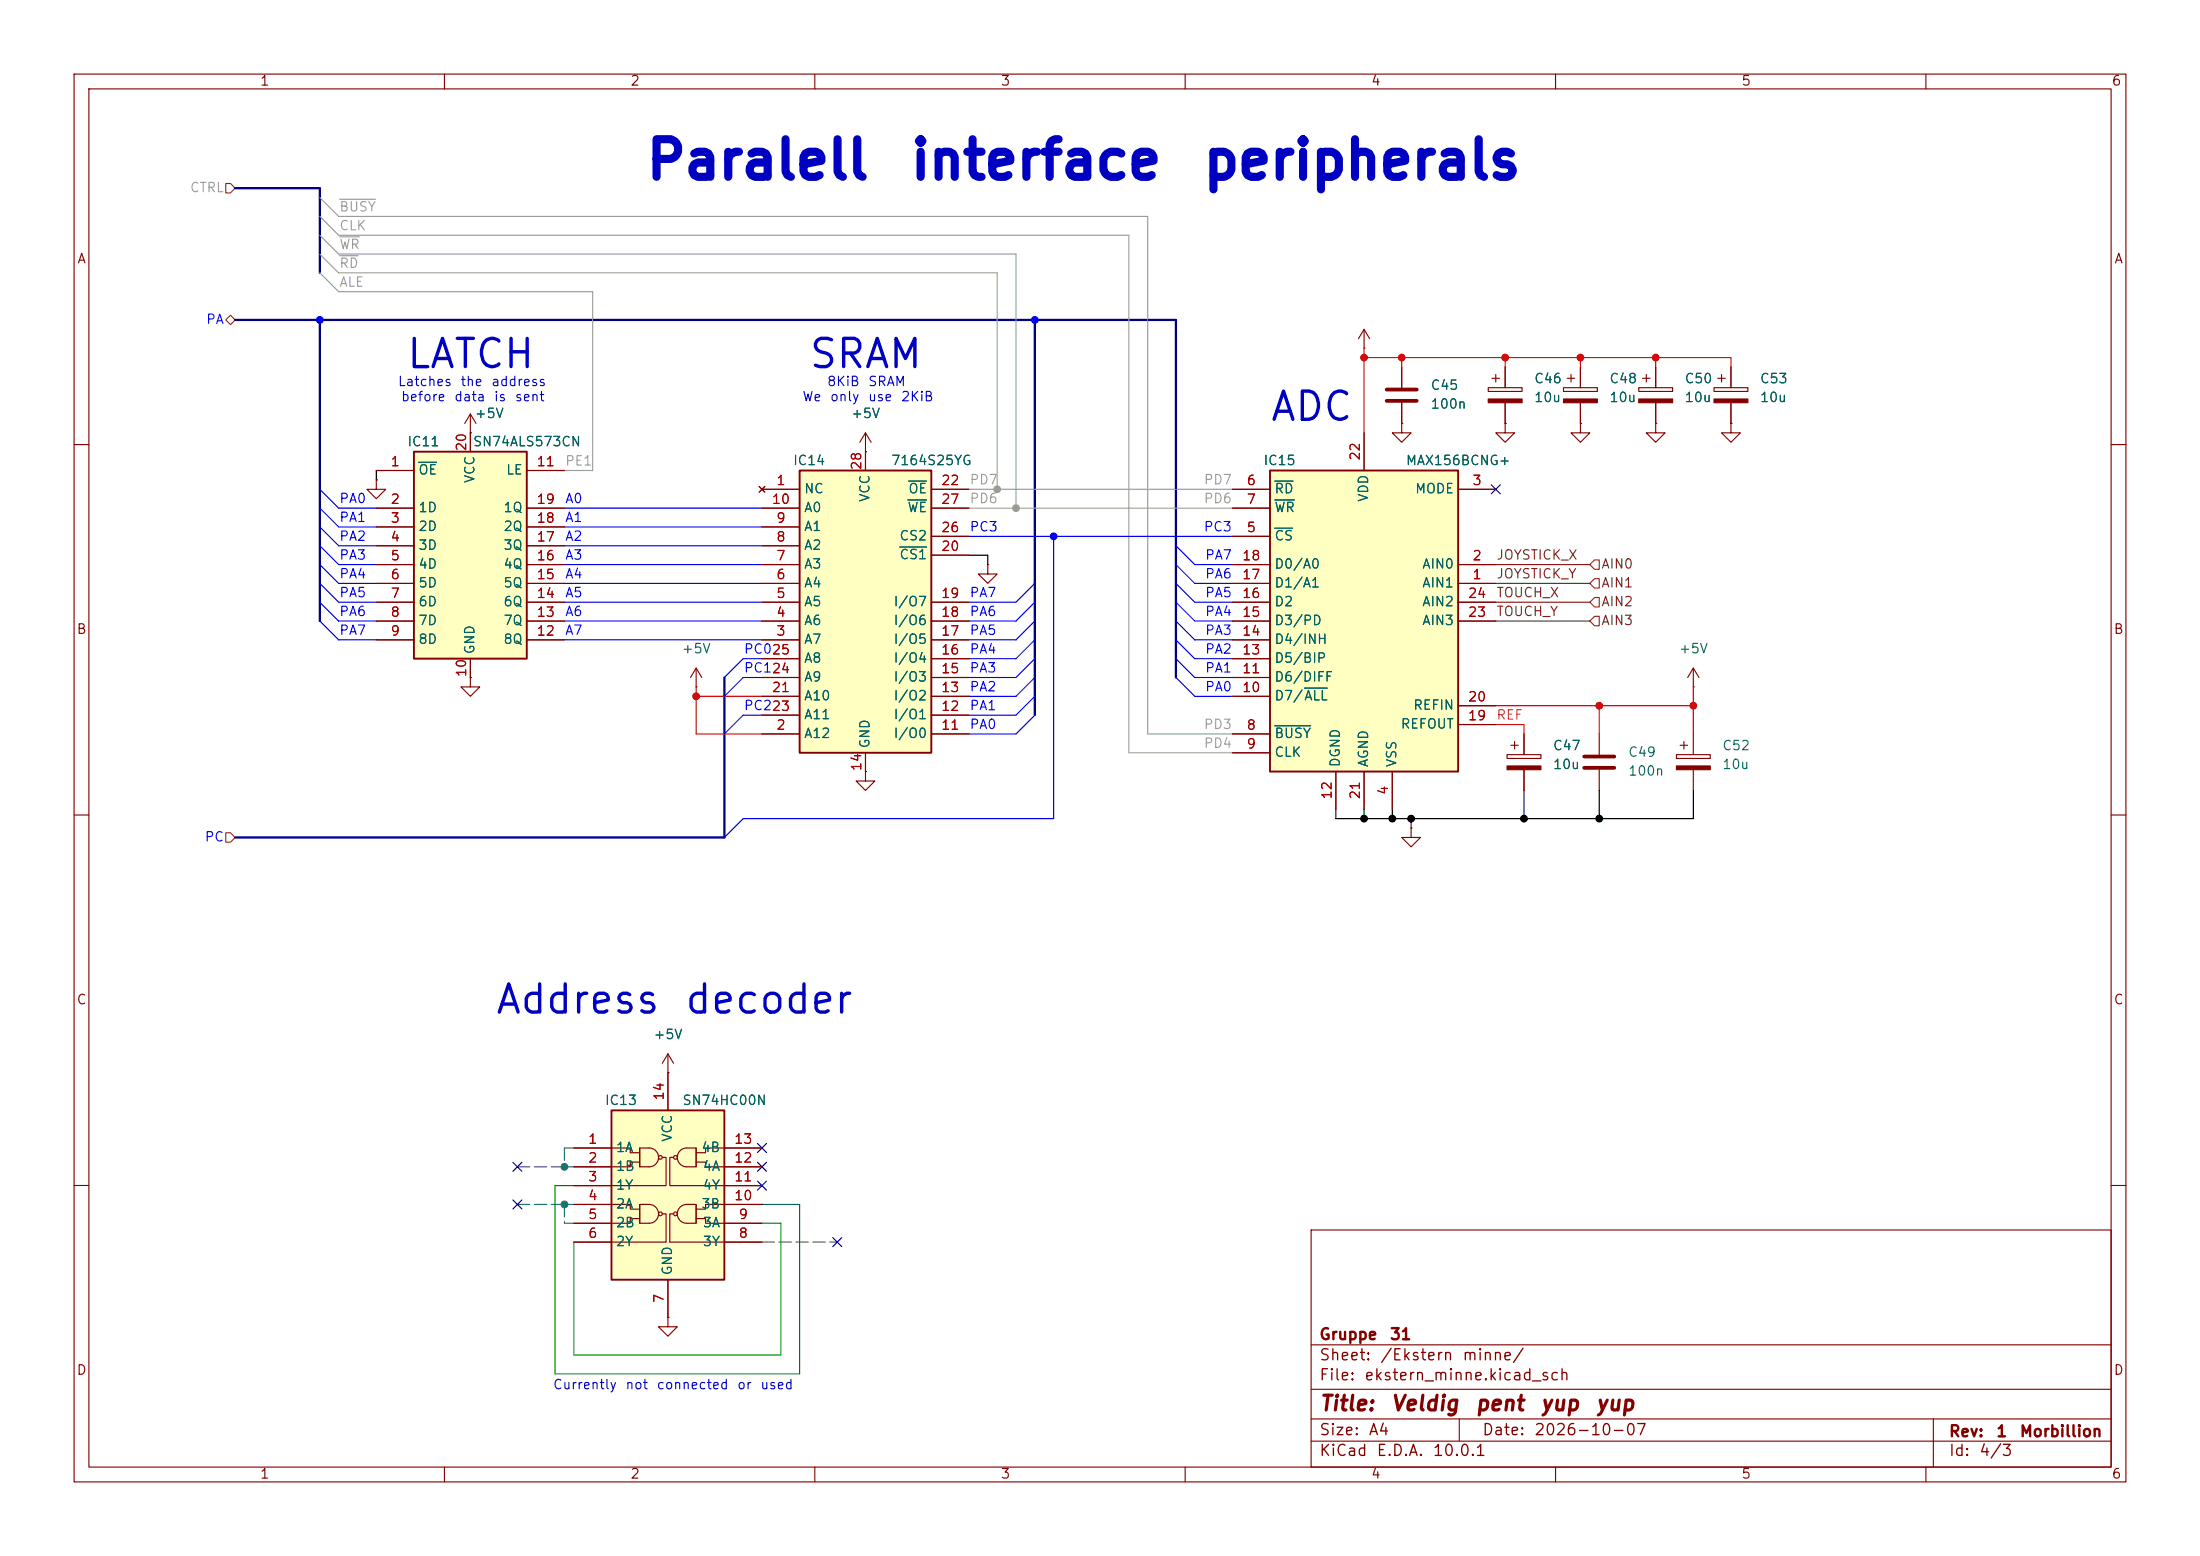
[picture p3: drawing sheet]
<svg xmlns="http://www.w3.org/2000/svg" width="297mm" height="210mm" viewBox="0 0 297 210" stroke-linecap="round" stroke-linejoin="round" font-family="sans-serif">
<g fill="none" stroke="#840000" stroke-width=".15">
<path d="M10 10h277v190h-277zM12 12h273v186h-273zM60 10v2M110 10v2M160 10v2M210 10v2M260 10v2M200.9 52.3h4.6v.5h-4.6zM201.4 51.1h1M201.9 50.5v1.1M203.2 49.5v2.8M203.2 54.4v2.8"/>
<path d="M223.5 57.2v1.2h1.3l-1.3 1.3-1.3-1.3h1.3M223.5 57.2h.1M231.4 52.3h4.6v.5h-4.6zM231.9 51.1h1M232.4 50.5v1.1M233.7 49.5v2.8M233.7 54.4v2.8M10 60h2M285 60h2M10 110h2M285 110h2M10 160h2"/>
<path d="M90.2 177.8v1.3h1.2l-1.2 1.2-1.3-1.2h1.3M90.2 177.8h.1M177 166h108v32h-108zM285 160h2M60 198v2M110 198v2M160 198v2M177 194.5h108M177 191.5h108M177 187.5h108M177 181.5h108M197 191.5v3"/>
<path d="M210 198v2M260 198v2M261 191.5v6.5"/>
</g>
<g fill="#840000" stroke="#840000" stroke-width=".15">
<path d="M231.4 53.8h4.6v.6h-4.6z"/>
<path d="M200.9 53.8h4.6v.6h-4.6z"/>
</g>
<path d="M82.5 149.9h15.3v22.8h-15.3z" fill="#ffffc2"/>
<g fill="none" stroke="#840000" stroke-width=".15">
<path d="M77.5 154.9h7.6v.7h1.3M86.4 156.8h-1.3v.7h-7.6M86.4 154.9h1.2a1.27 1.27 0 0 1 1.3 1.3 1.27 1.27 0 0 1-1.3 1.3h-1.2zM86.4 154.9v2.6M89.4 156.2h.5v3.8h-12.4M90.2 144.8v5.1M90.9 156.2h-.5v3.8h12.5M91.8 155.3l.7-.3 1.5-.1v2.6h-1.3a1.27 1.27 0 0 1-1.2-.8 1.27 1.27 0 0 1 .3-1.4zM94 156.8h1.2v.7h7.7M94 154.9v2.6M102.9 154.9h-7.7v.7h-1.2M77.5 162.6h7.6v.6h1.3"/>
<path d="M86.4 164.5h-1.3v.6h-7.6M86.4 162.6h1.2a1.27 1.27 0 0 1 1.3 1.2 1.27 1.27 0 0 1-1.3 1.3h-1.2zM86.4 162.6v2.5M89.4 163.8h.5v3.8h-12.4M90.2 172.7v5.1M90.9 163.8h-.5v3.8h12.5M91.8 162.9l.7-.3h1.5v2.5h-1.3a1.27 1.27 0 0 1-1.2-.8 1.27 1.27 0 0 1 .3-1.4zM94 164.5h1.2v.6h7.7M94 162.6v2.5M102.9 162.6h-7.7v.6h-1.2"/>
<circle cx="89.2" cy="156.2" r=".25"/>
<circle cx="91.2" cy="156.2" r=".25"/>
<circle cx="89.2" cy="163.8" r=".25"/>
<circle cx="91.2" cy="163.8" r=".25"/>
</g>
<path d="M82.5 149.9h15.3v22.8h-15.3z" fill="none" stroke="#840000" stroke-width=".25"/>
<path d="M107.9 63.5h17.8v38.1h-17.8z" fill="#ffffc2"/>
<path d="M107.9 63.5h17.8v38.1h-17.8z" fill="none" stroke="#840000" stroke-width=".25"/>
<g fill="none" stroke="#840000" stroke-width=".15">
<path d="M63.5 58.4h.1M63.5 55.9l-.8 1.3M63.5 55.9l.8 1.3M63.5 55.9v2.5M116.8 58.4v5.1M116.8 58.4l-.7 1.3M116.8 58.4l.8 1.3M184.1 47h.1M184.1 44.5l-.7 1.2M184.1 44.5l.8 1.2M184.1 44.5v2.5M189.2 57.2v1.2h1.3l-1.3 1.3-1.2-1.3h1.2"/>
<path d="M189.2 57.2h.1M189.2 49.5v2.8M189.2 54.4v2.8M203.2 57.2v1.2h1.3l-1.3 1.3-1.3-1.3h1.3M203.2 57.2h.1M211.1 52.3h4.5v.5h-4.5zM211.6 51.1h1M212.1 50.5v1.1M213.4 57.2v1.2h1.2l-1.2 1.3-1.3-1.3h1.3M213.4 57.2h.1M213.4 49.5v2.8M213.4 54.4v2.8"/>
<path d="M221.2 52.3h4.6v.5h-4.6zM221.7 51.1h1.1M222.2 50.5v1.1M223.5 49.5v2.8M223.5 54.4v2.8M233.7 57.2v1.2h1.2l-1.2 1.3-1.3-1.3h1.3M233.7 57.2h.1M50.8 64.8v1.2h1.3l-1.3 1.3-1.3-1.3h1.3M50.8 64.8h.1M102.5 65.7l.8 .7M102.9 66h5M102.9 78.7h5"/>
<path d="M102.9 76.2h5M102.9 73.7h5M102.9 71.1h5M102.9 68.6h5M103.3 65.7l-.8 .7M116.8 61h.1M125.7 66h5.1M125.7 68.6h5.1M125.7 74.9h5.1M125.7 72.4h5.1M133.3 76.2v1.3h1.3l-1.3 1.2-1.2-1.2h1.2M133.3 76.2h.1"/>
<path d="M63.5 91.4v1.3h1.3l-1.3 1.3-1.3-1.3h1.3M63.5 91.4h.1M94 92.7h.1M94 90.2l-.8 1.2M94 90.2l.7 1.2M94 90.2v2.5M102.9 99.1h5M102.9 86.4h5M102.9 83.8h5M102.9 81.3h5M102.9 96.5h5M102.9 94h5"/>
<path d="M102.9 91.4h5M102.9 88.9h5M125.7 99.1h5.1M125.7 86.4h5.1M125.7 83.8h5.1M125.7 81.3h5.1M125.7 96.5h5.1M125.7 94h5.1M125.7 91.4h5.1M125.7 88.9h5.1M205.7 99.1v2.8M215.9 99.1v2.8"/>
<path d="M228.6 92.7h.1M228.6 90.2v2.5M228.6 99.1v2.8M228.6 90.2l-.8 1.2M228.6 90.2l.8 1.2M116.8 104.1v1.3h1.3l-1.3 1.3-1.2-1.3h1.2M116.8 104.1h.1M116.8 101.6v2.5M190.5 111.8v1.2h1.3l-1.3 1.3-1.3-1.3h1.3M190.5 111.8h.1M203.5 101.9h4.5v.5h-4.5zM204 100.6h1"/>
<path d="M204.5 100.1v1M205.7 103.9v2.8M215.9 103.9v2.8M226.3 101.9h4.6v.5h-4.6zM226.8 100.6h1M227.3 100.1v1M228.6 103.9v2.8M90.2 144.8h.1M90.2 142.2l-.8 1.3M90.2 142.2l.7 1.3M90.2 142.2v2.6"/>
</g>
<path d="M121.5 73.8h3.6M122.5 67.5h2.6M122.7 64.9h2.4" fill="none" stroke="#006464" stroke-width=".15"/>
<path d="M187.2 52.6h4.1M187.2 54.1h4.1M213.9 102.1h4M213.9 103.6h4" fill="none" stroke="#840000" stroke-width=".51"/>
<g fill="#840000" stroke="#840000" stroke-width=".15">
<path d="M226.3 103.4h4.6v.5h-4.6z"/>
<path d="M211.1 53.8h4.5v.6h-4.5z"/>
<path d="M221.2 53.8h4.6v.6h-4.6z"/>
<path d="M203.5 103.4h4.5v.5h-4.5z"/>
</g>
<path d="M171.4 63.5h25.4v40.6h-25.4z" fill="#ffffc2"/>
<path d="M171.4 63.5h25.4v40.6h-25.4z" fill="none" stroke="#840000" stroke-width=".25"/>
<g fill="none" stroke="#840000" stroke-width=".15">
<path d="M184.1 58.4v5.1M166.4 78.7h5M166.4 76.2h5M166.4 66h5M166.4 72.4h5M166.4 68.6h5M196.8 78.7h5.1M196.8 76.2h5.1M196.8 66h5.1M166.4 99.1h5M166.4 94h5M166.4 91.4h5"/>
<path d="M166.4 88.9h5M166.4 86.4h5M166.4 83.8h5M166.4 81.3h5M196.8 83.8h5.1M196.8 81.3h5.1M196.8 97.8h5.1M196.8 95.3h5.1M166.4 101.6h5M180.3 104.1v5.1M184.1 104.1v5.1M188 104.1v5.1"/>
</g>
<path d="M172.1 71.3h2.4M172.1 64.9h2.5M172.1 67.5h2.7M172.1 98h4.8M176.1 92.9h3.1" fill="none" stroke="#006464" stroke-width=".15"/>
<path d="M55.9 61h15.2v27.9h-15.2z" fill="#ffffc2"/>
<path d="M55.9 61h15.2v27.9h-15.2z" fill="none" stroke="#840000" stroke-width=".25"/>
<g fill="none" stroke="#840000" stroke-width=".15">
<path d="M63.5 58.4h.1M63.5 58.4v2.6M184.1 58.4v5.1M189.2 57.2h.1M189.2 49.5v2.8M189.2 54.4v2.8M203.2 57.2h.1M203.2 49.5v2.8M203.2 54.4v2.8M213.4 57.2h.1M213.4 49.5v2.8M213.4 54.4v2.8"/>
<path d="M223.5 57.2h.1M223.5 49.5v2.8M223.5 54.4v2.8M233.7 57.2h.1M233.7 49.5v2.8M233.7 54.4v2.8M50.8 64.8h.1M50.8 63.5h5.1M50.8 68.6h5.1M50.8 71.1h5.1M50.8 73.7h5.1M50.8 76.2h5.1"/>
<path d="M50.8 78.7h5.1M71.1 63.5h5.1M71.1 68.6h5.1M71.1 71.1h5.1M71.1 73.7h5.1M71.1 76.2h5.1M71.1 78.7h5.1M102.5 65.7l.8 .7M102.9 68.6h5M102.9 71.1h5M102.9 73.7h5M102.9 76.2h5"/>
<path d="M102.9 78.7h5M102.9 66h5M103.3 65.7l-.8 .7M116.8 61h.1M116.8 61v2.5M125.7 68.6h5.1M125.7 66h5.1M125.7 74.9h5.1M125.7 72.4h5.1M166.4 68.6h5M166.4 76.2h5M166.4 78.7h5"/>
<path d="M166.4 66h5M166.4 72.4h5M196.8 76.2h5.1M196.8 78.7h5.1M196.8 66h5.1M50.8 81.3h5.1M50.8 83.8h5.1M50.8 86.4h5.1M63.5 91.4h.1M63.5 88.9v2.5M71.1 81.3h5.1M71.1 83.8h5.1"/>
<path d="M71.1 86.4h5.1M102.9 81.3h5M102.9 83.8h5M102.9 86.4h5M102.9 99.1h5M102.9 96.5h5M102.9 94h5M102.9 91.4h5M102.9 88.9h5M125.7 81.3h5.1M125.7 83.8h5.1M125.7 86.4h5.1"/>
<path d="M125.7 99.1h5.1M125.7 96.5h5.1M125.7 94h5.1M125.7 91.4h5.1M125.7 88.9h5.1M166.4 81.3h5M166.4 83.8h5M166.4 86.4h5M166.4 99.1h5M166.4 94h5M166.4 91.4h5M166.4 88.9h5"/>
<path d="M196.8 81.3h5.1M196.8 83.8h5.1M196.8 97.8h5.1M196.8 95.3h5.1M205.7 99.1v2.8M116.8 104.1h.1M116.8 101.6v2.5M166.4 101.6h5M180.3 104.1v5.1M184.1 104.1v5.1M188 104.1v5.1M205.7 103.9v2.8"/>
<path d="M77.5 154.9h5M77.5 157.5h5M90.2 144.8h.1M90.2 144.8v5.1M97.8 154.9h5.1M97.8 157.5h5.1M77.5 160h5M77.5 162.6h5M77.5 165.1h5M77.5 167.6h5M90.2 177.8h.1M90.2 172.7v5.1"/>
<path d="M97.8 160h5.1M97.8 162.6h5.1M97.8 165.1h5.1M97.8 167.6h5.1"/>
</g>
<path d="M56.5 62.4h2.4M121.5 73.8h3.6M122.5 67.5h2.6M122.7 64.9h2.4M172.1 64.9h2.5M172.1 67.5h2.7M172.1 71.3h2.4M172.1 98h4.8M176.1 92.9h3.1" fill="none" stroke="#006464" stroke-width=".15"/>
<path d="M30.5 24.8h.6l.6 .6-.6 .6h-.6zM31.1 42.5l.6 .7-.6 .6-.6-.6zM215.3 75.6h.6v1.2h-.6l-.7-.6zM215.3 78.1h.6v1.3h-.6l-.7-.7zM215.3 80.6h.6v1.3h-.6l-.7-.6zM215.3 83.2h.6v1.3h-.6l-.7-.7zM30.5 112.4h.6l.6 .6-.6 .7h-.6z" fill="none" stroke="#725600" stroke-width=".15"/>
<path d="M43.2 29.2l2.5 2.6h106.7v69.8h14M43.2 26.7l2.5 2.5h109.2v69.9h11.5M43.2 34.3l2.5 2.5h88.9v29.2M43.2 36.8l2.5 2.6h34.3v24.1h-3.8M43.2 31.8l2.5 2.5h91.5v34.3M45.8 34.5h2.5M45.8 26.9h4.9M45.8 32h2.7M130.8 66h35.6M130.8 68.6h35.6" fill="none" stroke="#9a9a9a" stroke-width=".15"/>
<path d="M31.7 25.4h11.5v11.4M31.7 43.2h127v48.2M43.2 43.2v40.6M139.7 43.2v53.3M97.8 91.4v21.6h-66.1" fill="none" stroke="#000084" stroke-width=".3"/>
<path d="M69.8 157.5h6.4M76.2 154.9v2.6M76.2 157.5h1.3M76.2 154.9h1.3M69.8 162.6h6.4M76.2 162.6v2.5M76.2 165.1h1.3M77.5 162.6h-1.3M102.9 167.6h10.1" fill="none" stroke="#484848" stroke-width=".15" stroke-dasharray="1.7 .6"/>
<path d="M50.8 63.5v1.3M130.8 74.9h2.5v1.3M184.1 109.2v1.3M188 109.2v1.3M190.5 110.5v1.3M205.7 106.7v3.8M215.9 106.7v3.8M228.6 106.7v3.8h-48.3v-1.3" fill="none" stroke="#000" stroke-width=".15"/>
<g fill="none" stroke="#00f" stroke-width=".15">
<path d="M43.2 73.7l2.5 2.5h5.1M43.2 66l2.5 2.6h5.1M43.2 68.6l2.5 2.5h5.1M43.2 78.7l2.5 2.6h5.1M43.2 76.2l2.5 2.5h5.1M43.2 71.1l2.5 2.6h5.1M76.2 76.2h26.7M76.2 68.6h26.7M76.2 71.1h26.7M76.2 78.7h26.7M76.2 73.7h26.7M130.8 72.4h35.6"/>
<path d="M139.7 78.7l-2.5 2.6h-6.4M142.2 72.4v38.1h-41.9l-2.5 2.5M158.7 73.7l2.6 2.5h5.1M158.7 78.7l2.6 2.6h5.1M158.7 76.2l2.6 2.5h5.1M43.2 83.8l2.5 2.6h5.1M43.2 81.3l2.5 2.5h5.1M76.2 86.4h26.7M76.2 81.3h26.7M76.2 83.8h26.7M102.9 91.4h-2.6l-2.5 2.6M102.9 96.5h-2.6l-2.5 2.6"/>
<path d="M102.9 88.9h-2.6l-2.5 2.5M139.7 88.9l-2.5 2.5h-6.4M139.7 83.8l-2.5 2.6h-6.4M139.7 81.3l-2.5 2.5h-6.4M139.7 94l-2.5 2.5h-6.4M139.7 96.5l-2.5 2.6h-6.4M139.7 86.4l-2.5 2.5h-6.4M139.7 91.4l-2.5 2.6h-6.4M158.7 88.9l2.6 2.5h5.1M158.7 83.8l2.6 2.6h5.1M158.7 81.3l2.6 2.5h5.1M158.7 86.4l2.6 2.5h5.1"/>
<path d="M158.7 91.4l2.6 2.6h5.1"/>
</g>
<path d="M184.1 47v11.4M184.1 48.3h49.6v1.2M189.2 48.3v1.2M203.2 48.3v1.2M213.4 48.3v1.2M223.5 48.3v1.2M94 94h8.9M94 92.7v6.4h8.9M201.9 95.3h26.7M215.9 95.3v3.8M228.6 92.7v6.4" fill="none" stroke="#f00" stroke-width=".15"/>
<path d="M201.9 97.8h3.8v1.3" fill="none" stroke="#ff5700" stroke-width=".15"/>
<path d="M201.9 78.7h12.7M201.9 76.2h12.7M201.9 83.8h12.7M201.9 81.3h12.7" fill="none" stroke="#484800" stroke-width=".15"/>
<path d="M77.5 160h-2.6v25.4h33v-22.8h-5M102.9 165.1h2.5v17.8h-27.9v-15.3" fill="none" stroke="#009600" stroke-width=".15"/>
<g fill="none" stroke="#000084" stroke-width=".15">
<path d="M201.3 65.4l1.2 1.2M202.5 65.4l-1.2 1.2M69.2 156.9l1.3 1.2M70.5 156.9l-1.3 1.2M102.3 156.9l1.2 1.2M102.3 154.3l1.2 1.2M102.3 159.4l1.2 1.2M103.5 154.3l-1.2 1.2M103.5 159.4l-1.2 1.2M103.5 156.9l-1.2 1.2M69.2 162l1.3 1.2M70.5 162l-1.3 1.2"/>
<path d="M112.4 167l1.2 1.2M113.6 167l-1.2 1.2"/>
</g>
<g fill="#00f" stroke="#00f" stroke-width=".14">
<circle cx="43.2" cy="43.2" r=".46"/>
<circle cx="139.7" cy="43.2" r=".46"/>
<circle cx="142.2" cy="72.4" r=".46"/>
</g>
<g fill="#9a9a9a" stroke="#9a9a9a" stroke-width=".14">
<circle cx="134.6" cy="66" r=".46"/>
<circle cx="137.2" cy="68.6" r=".46"/>
</g>
<g fill="#f00" stroke="#f00" stroke-width=".14">
<circle cx="94" cy="94" r=".46"/>
<circle cx="184.1" cy="48.3" r=".46"/>
<circle cx="189.2" cy="48.3" r=".46"/>
<circle cx="223.5" cy="48.3" r=".46"/>
<circle cx="213.4" cy="48.3" r=".46"/>
<circle cx="203.2" cy="48.3" r=".46"/>
<circle cx="215.9" cy="95.3" r=".46"/>
<circle cx="228.6" cy="95.3" r=".46"/>
</g>
<g fill="#484848" stroke="#484848" stroke-width=".14">
<circle cx="76.2" cy="157.5" r=".46"/>
<circle cx="76.2" cy="162.6" r=".46"/>
</g>
<g fill="#000" stroke="#000" stroke-width=".14">
<circle cx="184.1" cy="110.5" r=".46"/>
<circle cx="188" cy="110.5" r=".46"/>
<circle cx="190.5" cy="110.5" r=".46"/>
<circle cx="205.7" cy="110.5" r=".46"/>
<circle cx="215.9" cy="110.5" r=".46"/>
</g>
<g font-size="5.1" fill="#0000c2">
<text x="86.9" y="25.4">Paralell</text>
<text x="122.6" y="25.4">interface</text>
<text x="162.1" y="25.4">peripherals</text>
</g>
<g font-size="3.8" fill="#0000c2">
<text x="54.6" y="50.6">LATCH</text>
<text x="109" y="50.6">SRAM</text>
<text x="171.3" y="57.7">ADC</text>
<text x="66.7" y="137.8">Address</text>
<text x="92.2" y="137.8">decoder</text>
</g>
<g font-size="2" fill="#840000">
<text x="178" y="190.9">Title:</text>
<text x="187.7" y="190.9">Veldig</text>
<text x="199" y="190.9">pent</text>
<text x="207.8" y="190.9">yup</text>
<text x="215.3" y="190.9">yup</text>
</g>
<g font-size="1.5" fill="#840000">
<text x="178" y="184">Sheet:</text>
<text x="178" y="181.2">Gruppe</text>
<text x="186.2" y="184">/Ekstern</text>
<text x="187.5" y="181.2">31</text>
<text x="197.3" y="184">minne/</text>
<text x="178" y="186.7">File:</text>
<text x="184.1" y="186.7">ekstern_minne.kicad_sch</text>
<text x="178" y="196.9">KiCad</text>
<text x="178" y="194.1">Size:</text>
<text x="184.7" y="194.1">A4</text>
<text x="185.7" y="196.9">E.D.A.</text>
<text x="193.3" y="196.9">10.0.1</text>
<text x="200" y="194.1">Date:</text>
<text x="207" y="194.1">2026-10-07</text>
<text x="263" y="194.3">Rev:</text>
<text x="263" y="196.9">Id:</text>
<text x="267.1" y="196.9">4/3</text>
<text x="269.4" y="194.3">1</text>
<text x="272.6" y="194.3">Morbillion</text>
</g>
<g font-size="1.3" fill="#840000">
<text x="35" y="11.9">1</text>
<text x="85" y="11.9">2</text>
<text x="135" y="11.9">3</text>
<text x="185" y="11.9">4</text>
<text x="235" y="11.9">5</text>
<text x="285" y="11.9">6</text>
<text x="10.3" y="35.9">A</text>
<text x="285.3" y="35.9">A</text>
<text x="10.3" y="85.9">B</text>
<text x="285.3" y="85.9">B</text>
<text x="10.3" y="135.9">C</text>
<text x="285.3" y="135.9">C</text>
<text x="10.3" y="185.9">D</text>
<text x="285.3" y="185.9">D</text>
<text x="35" y="199.9">1</text>
<text x="85" y="199.9">2</text>
<text x="135" y="199.9">3</text>
<text x="185" y="199.9">4</text>
<text x="235" y="199.9">5</text>
<text x="285" y="199.9">6</text>
</g>
<g font-size="1.3" fill="#9a9a9a">
<text x="25.6" y="26.3">CTRL</text>
<text x="45.7" y="28.9">BUSY</text>
<text x="45.7" y="31.4">CLK</text>
<text x="45.7" y="33.9">WR</text>
<text x="45.7" y="39">ALE</text>
<text x="45.7" y="36.5">RD</text>
<text x="76.2" y="63.2">PE1</text>
<text x="130.8" y="65.7">PD7</text>
<text x="162.4" y="65.7">PD7</text>
<text x="130.8" y="68.2">PD6</text>
<text x="162.4" y="68.2">PD6</text>
<text x="162.4" y="98.7">PD3</text>
<text x="162.4" y="101.3">PD4</text>
</g>
<g font-size="1.3" fill="#00f">
<text x="27.7" y="44">PA</text>
<text x="45.7" y="70.8">PA1</text>
<text x="45.7" y="68.2">PA0</text>
<text x="76.2" y="68.2">A0</text>
<text x="76.2" y="70.8">A1</text>
<text x="45.7" y="75.9">PA3</text>
<text x="45.7" y="73.3">PA2</text>
<text x="76.2" y="73.3">A2</text>
<text x="76.2" y="75.9">A3</text>
<text x="130.8" y="72">PC3</text>
<text x="162.4" y="72">PC3</text>
<text x="162.6" y="75.9">PA7</text>
<text x="45.7" y="78.4">PA4</text>
<text x="45.7" y="80.9">PA5</text>
<text x="45.7" y="83.5">PA6</text>
<text x="76.2" y="78.4">A4</text>
<text x="76.2" y="80.9">A5</text>
<text x="76.2" y="83.5">A6</text>
<text x="130.8" y="80.9">PA7</text>
<text x="130.8" y="83.5">PA6</text>
<text x="162.6" y="83.5">PA4</text>
<text x="162.6" y="80.9">PA5</text>
<text x="162.6" y="78.4">PA6</text>
<text x="45.7" y="86">PA7</text>
<text x="76.2" y="86">A7</text>
<text x="100.3" y="88.6">PC025</text>
<text x="130.8" y="88.6">PA4</text>
<text x="130.8" y="86">PA5</text>
<text x="162.6" y="86">PA3</text>
<text x="162.6" y="88.6">PA2</text>
<text x="100.3" y="91.1">PC124</text>
<text x="130.8" y="93.6">PA2</text>
<text x="130.8" y="91.1">PA3</text>
<text x="162.6" y="91.1">PA1</text>
<text x="162.6" y="93.6">PA0</text>
<text x="100.3" y="96.2">PC223</text>
<text x="130.8" y="98.7">PA0</text>
<text x="130.8" y="96.2">PA1</text>
<text x="27.5" y="113.9">PC</text>
</g>
<g font-size="1.3" fill="#0000c2">
<text x="53.6" y="52.4">Latches</text>
<text x="62.1" y="52.4">the</text>
<text x="66.2" y="52.4">address</text>
<text x="111.6" y="52.4">8KiB</text>
<text x="117.1" y="52.4">SRAM</text>
<text x="54" y="54.5">before</text>
<text x="61.2" y="54.5">data</text>
<text x="66.6" y="54.5">is</text>
<text x="69.4" y="54.5">sent</text>
<text x="108.2" y="54.5">We</text>
<text x="112" y="54.5">only</text>
<text x="117.1" y="54.5">use</text>
<text x="121.5" y="54.5">2KiB</text>
<text x="74.6" y="187.8">Currently</text>
<text x="84.3" y="187.8">not</text>
<text x="88.6" y="187.8">connected</text>
<text x="99.4" y="187.8">or</text>
<text x="102.5" y="187.8">used</text>
</g>
<g font-size="1.3" fill="#006464">
<text x="193" y="52.9">C45</text>
<text x="207" y="52">C46</text>
<text x="217.2" y="52">C48</text>
<text x="227.3" y="52">C50</text>
<text x="237.5" y="52">C53</text>
<text x="64" y="56.7">+5V</text>
<text x="114.8" y="56.7">+5V</text>
<text x="193" y="55.5">100n</text>
<text x="207" y="54.6">10u</text>
<text x="217.2" y="54.6">10u</text>
<text x="227.3" y="54.6">10u</text>
<text x="237.5" y="54.6">10u</text>
<text x="54.9" y="60.6">IC11</text>
<text x="56.4" y="64.4">OE</text>
<text x="63.8" y="60.6">SN74ALS573CN</text>
<text x="64.4" y="65.3" transform="rotate(-90 64.4 65.3)">VCC</text>
<text x="68.2" y="64.4">LE</text>
<text x="107" y="63.1">IC14</text>
<text x="120.2" y="63.1">7164S25YG</text>
<text x="170.5" y="63.1">IC15</text>
<text x="189.7" y="63.1">MAX156BCNG+</text>
<text x="56.4" y="69.4">1D</text>
<text x="56.4" y="72">2D</text>
<text x="67.9" y="72">2Q</text>
<text x="67.9" y="69.4">1Q</text>
<text x="108.5" y="66.9">NC</text>
<text x="108.5" y="72">A1</text>
<text x="108.5" y="69.4">A0</text>
<text x="117.7" y="67.8" transform="rotate(-90 117.7 67.8)">VCC</text>
<text x="122.4" y="69.4">WE</text>
<text x="122.5" y="66.9">OE</text>
<text x="172" y="66.9">RD</text>
<text x="172" y="69.4">WR</text>
<text x="185" y="67.8" transform="rotate(-90 185 67.8)">VDD</text>
<text x="190.9" y="66.9">MODE</text>
<text x="56.4" y="74.5">3D</text>
<text x="56.4" y="77.1">4D</text>
<text x="67.9" y="77.1">4Q</text>
<text x="67.9" y="74.5">3Q</text>
<text x="108.5" y="77.1">A3</text>
<text x="108.5" y="74.5">A2</text>
<text x="121.3" y="75.8">CS1</text>
<text x="121.3" y="73.3">CS2</text>
<text x="172" y="73.3">CS</text>
<text x="172" y="77.1">D0/A0</text>
<text x="191.9" y="77.1">AIN0</text>
<text x="56.4" y="79.6">5D</text>
<text x="56.4" y="82.1">6D</text>
<text x="67.9" y="82.1">6Q</text>
<text x="67.9" y="79.6">5Q</text>
<text x="108.5" y="82.1">A5</text>
<text x="108.5" y="79.6">A4</text>
<text x="120.5" y="82.1">I/O7</text>
<text x="172" y="82.1">D2</text>
<text x="172" y="79.6">D1/A1</text>
<text x="191.9" y="79.6">AIN1</text>
<text x="191.9" y="82.1">AIN2</text>
<text x="56.4" y="84.7">7D</text>
<text x="56.4" y="87.2">8D</text>
<text x="64.4" y="88.4" transform="rotate(-90 64.4 88.4)">GND</text>
<text x="67.9" y="87.2">8Q</text>
<text x="67.9" y="84.7">7Q</text>
<text x="91.9" y="88.5">+5V</text>
<text x="108.5" y="87.2">A7</text>
<text x="108.5" y="84.7">A6</text>
<text x="108.5" y="89.8">A8</text>
<text x="120.5" y="89.8">I/O4</text>
<text x="120.5" y="87.2">I/O5</text>
<text x="120.5" y="84.7">I/O6</text>
<text x="172" y="89.8">D5/BIP</text>
<text x="172" y="87.2">D4/INH</text>
<text x="172" y="84.7">D3/PD</text>
<text x="191.9" y="84.7">AIN3</text>
<text x="226.6" y="88.5">+5V</text>
<text x="108.5" y="94.8">A10</text>
<text x="108.5" y="92.3">A9</text>
<text x="120.5" y="94.8">I/O2</text>
<text x="120.5" y="92.3">I/O3</text>
<text x="172" y="94.8">D7/ALL</text>
<text x="172" y="92.3">D6/DIFF</text>
<text x="108.5" y="99.9">A12</text>
<text x="108.5" y="97.4">A11</text>
<text x="117.7" y="101.1" transform="rotate(-90 117.7 101.1)">GND</text>
<text x="120.5" y="99.9">I/O0</text>
<text x="120.5" y="97.4">I/O1</text>
<text x="172" y="99.9">BUSY</text>
<text x="189" y="98.7">REFOUT</text>
<text x="190.7" y="96.1">REFIN</text>
<text x="209.6" y="101.6">C47</text>
<text x="232.4" y="101.6">C52</text>
<text x="172" y="102.5">CLK</text>
<text x="181.2" y="103.6" transform="rotate(-90 181.2 103.6)">DGND</text>
<text x="185" y="103.6" transform="rotate(-90 185 103.6)">AGND</text>
<text x="188.8" y="103.6" transform="rotate(-90 188.8 103.6)">VSS</text>
<text x="209.6" y="104.1">10u</text>
<text x="219.7" y="105">100n</text>
<text x="219.7" y="102.5">C49</text>
<text x="232.4" y="104.1">10u</text>
<text x="88.1" y="140.6">+5V</text>
<text x="81.6" y="149.5">IC13</text>
<text x="92" y="149.5">SN74HC00N</text>
<text x="83.1" y="155.8">1A</text>
<text x="91" y="154.2" transform="rotate(-90 91 154.2)">VCC</text>
<text x="94.6" y="155.8">4B</text>
<text x="83.1" y="158.3">1B</text>
<text x="83.1" y="160.9">1Y</text>
<text x="94.8" y="160.9">4Y</text>
<text x="94.8" y="158.3">4A</text>
<text x="83.1" y="163.4">2A</text>
<text x="83.1" y="166">2B</text>
<text x="94.6" y="163.4">3B</text>
<text x="94.8" y="166">3A</text>
<text x="83.1" y="168.5">2Y</text>
<text x="91" y="172.2" transform="rotate(-90 91 172.2)">GND</text>
<text x="94.8" y="168.5">3Y</text>
</g>
<g font-size="1.3" fill="#a90000">
<text x="52.6" y="63.2">1</text>
<text x="63.2" y="61" transform="rotate(-90 63.2 61)">20</text>
<text x="72.3" y="63.2">11</text>
<text x="104.7" y="65.8">1</text>
<text x="116.6" y="63.5" transform="rotate(-90 116.6 63.5)">28</text>
<text x="127" y="65.8">22</text>
<text x="168.2" y="65.8">6</text>
<text x="183.9" y="62.3" transform="rotate(-90 183.9 62.3)">22</text>
<text x="198.7" y="65.8">3</text>
<text x="52.6" y="68.3">2</text>
<text x="52.6" y="70.9">3</text>
<text x="72.3" y="70.9">18</text>
<text x="72.3" y="68.3">19</text>
<text x="104.1" y="68.3">10</text>
<text x="104.7" y="70.9">9</text>
<text x="127" y="68.3">27</text>
<text x="168.2" y="68.3">7</text>
<text x="52.6" y="73.4">4</text>
<text x="52.6" y="75.9">5</text>
<text x="72.3" y="75.9">16</text>
<text x="72.3" y="73.4">17</text>
<text x="104.7" y="75.9">7</text>
<text x="104.7" y="73.4">8</text>
<text x="127" y="74.7">20</text>
<text x="127" y="72.1">26</text>
<text x="167.6" y="75.9">18</text>
<text x="168.2" y="72.1">5</text>
<text x="198.7" y="75.9">2</text>
<text x="52.6" y="78.5">6</text>
<text x="52.6" y="81">7</text>
<text x="52.6" y="83.6">8</text>
<text x="72.3" y="83.6">13</text>
<text x="72.3" y="81">14</text>
<text x="72.3" y="78.5">15</text>
<text x="104.7" y="83.6">4</text>
<text x="104.7" y="81">5</text>
<text x="104.7" y="78.5">6</text>
<text x="127" y="83.6">18</text>
<text x="127" y="81">19</text>
<text x="167.6" y="83.6">15</text>
<text x="167.6" y="81">16</text>
<text x="167.6" y="78.5">17</text>
<text x="198.1" y="83.6">23</text>
<text x="198.1" y="81">24</text>
<text x="198.7" y="78.5">1</text>
<text x="52.6" y="86.1">9</text>
<text x="72.3" y="86.1">12</text>
<text x="104.1" y="88.6">25</text>
<text x="104.7" y="86.1">3</text>
<text x="127" y="88.6">16</text>
<text x="127" y="86.1">17</text>
<text x="167.6" y="88.6">13</text>
<text x="167.6" y="86.1">14</text>
<text x="63.2" y="91.5" transform="rotate(-90 63.2 91.5)">10</text>
<text x="104.1" y="93.7">21</text>
<text x="104.1" y="91.2">24</text>
<text x="127" y="93.7">13</text>
<text x="127" y="91.2">15</text>
<text x="167.6" y="93.7">10</text>
<text x="167.6" y="91.2">11</text>
<text x="198.1" y="95">20</text>
<text x="104.1" y="96.3">23</text>
<text x="104.7" y="98.8">2</text>
<text x="127" y="98.8">11</text>
<text x="127" y="96.3">12</text>
<text x="168.2" y="98.8">8</text>
<text x="168.2" y="101.3">9</text>
<text x="198.1" y="97.5">19</text>
<text x="116.6" y="104.2" transform="rotate(-90 116.6 104.2)">14</text>
<text x="180.1" y="108" transform="rotate(-90 180.1 108)">12</text>
<text x="183.9" y="108" transform="rotate(-90 183.9 108)">21</text>
<text x="187.7" y="107.4" transform="rotate(-90 187.7 107.4)">4</text>
<text x="89.9" y="148.6" transform="rotate(-90 89.9 148.6)">14</text>
<text x="79.3" y="154.7">1</text>
<text x="99" y="154.7">13</text>
<text x="79.3" y="157.2">2</text>
<text x="79.3" y="159.8">3</text>
<text x="99" y="159.8">11</text>
<text x="99" y="157.2">12</text>
<text x="79.3" y="162.3">4</text>
<text x="79.3" y="164.8">5</text>
<text x="79.3" y="167.4">6</text>
<text x="99" y="162.3">10</text>
<text x="99.6" y="167.4">8</text>
<text x="99.6" y="164.8">9</text>
<text x="89.9" y="176" transform="rotate(-90 89.9 176)">7</text>
</g>
<g font-size="1.3" fill="#484800">
<text x="201.9" y="75.9">JOYSTICK_X</text>
<text x="216.1" y="77.1">AIN0</text>
<text x="201.9" y="78.4">JOYSTICK_Y</text>
<text x="201.9" y="80.9">TOUCH_X</text>
<text x="201.9" y="83.5">TOUCH_Y</text>
<text x="216.1" y="79.6">AIN1</text>
<text x="216.1" y="82.1">AIN2</text>
<text x="216.1" y="84.7">AIN3</text>
</g>
<text font-size="1.3" fill="#ff5700" x="201.9" y="97.4">REF</text>
</svg>
